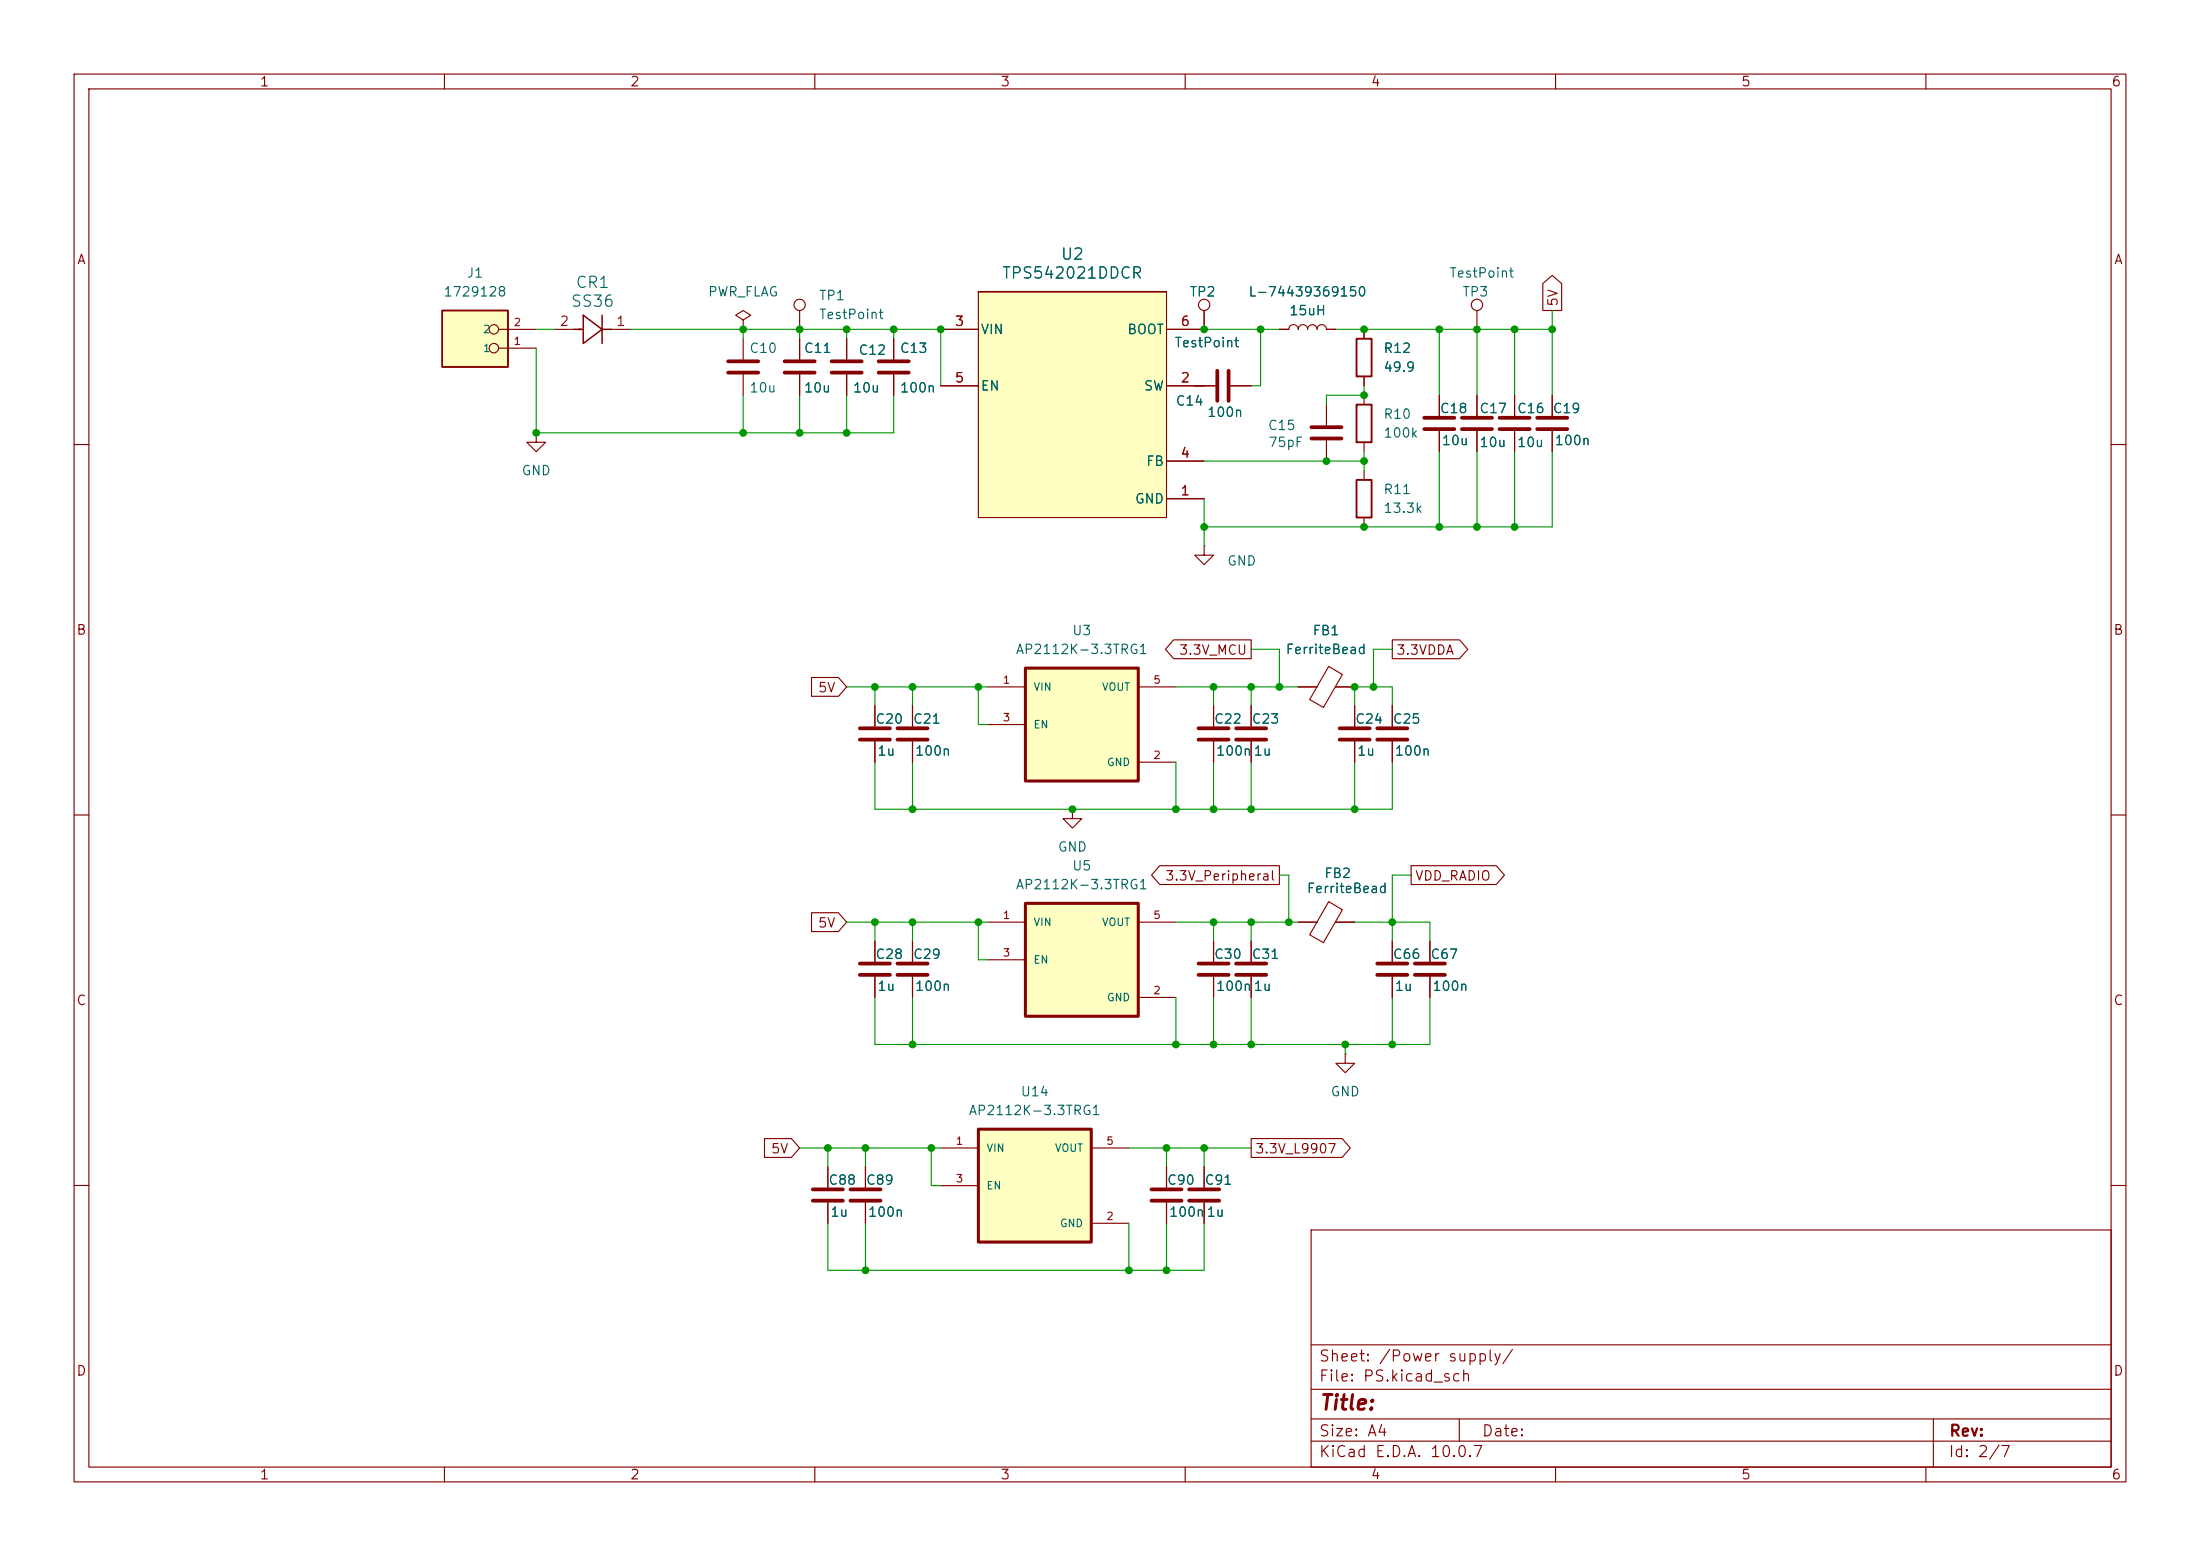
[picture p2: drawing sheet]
<svg xmlns="http://www.w3.org/2000/svg" width="297mm" height="210mm" viewBox="0 0 297 210" stroke-linecap="round" stroke-linejoin="round" font-family="sans-serif">
<g fill="none" stroke="#840000" stroke-width=".15">
<path d="M10 10h277v190h-277zM12 12h273v186h-273zM60 10v2M110 10v2M160 10v2M210 10v2M260 10v2M10 60h2M285 60h2M10 110h2M285 110h2M10 160h2"/>
<path d="M177 166h108v32h-108zM285 160h2M60 198v2M110 198v2M160 198v2M177 194.5h108M177 191.5h108M177 187.5h108M177 181.5h108M197 191.5v3M210 198v2M260 198v2"/>
<path d="M261 191.5v6.5"/>
</g>
<path d="M132.1 152.4h15.2v15.2h-15.2z" fill="#ffffc2"/>
<path d="M132.1 152.4h15.2v15.2h-15.2z" fill="none" stroke="#840000" stroke-width=".41"/>
<g fill="none" stroke="#840000" stroke-width=".15">
<path d="M172.7 44.5h1.3a.64 .64 0 0 1 .6-.7 .64 .64 0 0 1 .7 .7 .64 .64 0 0 1 .6-.7 .64 .64 0 0 1 .6 .7 .64 .64 0 0 1 .7-.7 .64 .64 0 0 1 .6 .7 .64 .64 0 0 1 .6-.7 .64 .64 0 0 1 .7 .7h1.2M179.1 54.6v2.8M179.1 59.4v2.8M194.3 53.3v2.8M194.3 58.2v2.8M199.4 41.9v2.6M123.2 95.3v2.7M123.2 100.1v2.8M144.8 109.2v1.3h1.2l-1.2 1.3-1.3-1.3h1.3M144.8 109.2h.1M118.1 127v2.8M118.1 131.8v2.8"/>
<path d="M123.2 127v2.8M123.2 131.8v2.8M168.9 127v2.8M168.9 131.8v2.8M175.3 124.5h2.5M179.4 121.7l1.8 1.1-2.5 4.4-1.9-1zM180.3 124.5h2.6M188 127v2.8M188 131.8v2.8M193 127v2.8M193 131.8v2.8M111.8 157.5v2.8"/>
<path d="M116.8 157.5v2.8M127 154.9h5.1M147.3 154.9h5.1M157.5 157.5v2.8M162.6 157.5v2.8M111.8 162.3v2.8M116.8 162.3v2.8M127 160h5.1M147.3 165.1h5.1M157.5 162.3v2.8M162.6 162.3v2.8"/>
<circle cx="199.4" cy="41.1" r=".76"/>
</g>
<g fill="none" stroke="#840000" stroke-width=".51">
<path d="M177 59.2h4.1M177 57.7h4.1M192.3 56.4h4M192.3 57.9h4M121.2 98.3h4M121.2 99.8h4M116.1 130h4M116.1 131.6h4M121.2 130h4M121.2 131.6h4M166.9 130h4M166.9 131.6h4"/>
<path d="M185.9 130h4.1M185.9 131.6h4.1M191 130h4.1M191 131.6h4.1M109.7 160.5h4.1M109.7 162.1h4.1M114.8 160.5h4.1M114.8 162.1h4.1M155.4 160.5h4.1M155.4 162.1h4.1M160.5 160.5h4.1M160.5 162.1h4.1"/>
</g>
<path d="M138.4 121.9h15.3v15.3h-15.3z" fill="#ffffc2"/>
<path d="M138.4 121.9h15.3v15.3h-15.3z" fill="none" stroke="#840000" stroke-width=".41"/>
<g fill="none" stroke="#840000" stroke-width=".15">
<path d="M161.3 52.1h2.8M162.6 41.9v2.6M166.1 52.1h2.8M118.1 95.3v2.7M182.9 95.3v2.7M118.1 100.1v2.8M182.9 100.1v2.8M133.3 124.5h5.1M133.3 129.5h5.1M153.7 124.5h5M153.7 134.6h5M163.8 127v2.8"/>
<path d="M163.8 131.8v2.8M181.6 142.2v1.3h1.3l-1.3 1.3-1.3-1.3h1.3M181.6 142.2h.1"/>
<circle cx="162.6" cy="41.1" r=".76"/>
</g>
<path d="M164.3 50v4.1M165.9 50v4.1M116.1 98.3h4M116.1 99.8h4M180.8 98.3h4.1M180.8 99.8h4.1M161.8 130h4.1M161.8 131.6h4.1" fill="none" stroke="#840000" stroke-width=".51"/>
<path d="M138.4 90.2h15.3v15.2h-15.3z" fill="#ffffc2"/>
<path d="M138.4 90.2h15.3v15.2h-15.3z" fill="none" stroke="#840000" stroke-width=".41"/>
<path d="M133.3 92.7h5.1M133.3 97.8h5.1M153.7 92.7h5M153.7 102.9h5" fill="none" stroke="#840000" stroke-width=".15"/>
<path d="M132.1 39.4h25.4v30.5h-25.4z" fill="#ffffc2"/>
<path d="M132.1 39.4h25.4M77.5 44.5h1.2M78.7 42.5l2.6 2-2.6 1.9zM81.3 44.5h1.2M81.3 42.5v3.9" fill="none" stroke="#840000" stroke-width=".2"/>
<g fill="none" stroke="#840000" stroke-width=".15">
<path d="M132.1 39.4h25.4v30.5h-25.4zM72.4 58.4v1.3h1.3l-1.3 1.3-1.3-1.3h1.3M72.4 58.4h.1M74.9 44.5h2.6M82.5 44.5h2.6M100.3 43.2l1-.7-1-.6-1 .6 1 .7v1.3M100.3 44.5h.1M100.3 45.7v2.8M100.3 50.5v2.8M107.9 41.9v2.6M107.9 45.7v2.8M107.9 50.5v2.8"/>
<path d="M114.3 45.7v2.8M114.3 50.5v2.8M120.6 45.7v2.8M120.6 50.5v2.8M127 52.1h5.1M127 44.5h5.1M157.5 52.1h5.1M157.5 44.5h5.1M184.1 53.3v1.3M184.1 59.7v1.3M157.5 67.3h5.1M157.5 62.2h5.1"/>
<path d="M162.6 73.7v1.2h1.2l-1.2 1.3-1.3-1.3h1.3M162.6 73.7h.1M163.8 95.3v2.7M168.9 95.3v2.7M175.3 92.7h2.5M179.4 89.9l1.8 1.1-2.5 4.5-1.9-1.1zM180.3 92.7h2.6M188 95.3v2.7M163.8 100.1v2.8M168.9 100.1v2.8M188 100.1v2.8"/>
<circle cx="107.9" cy="41.1" r=".76"/>
</g>
<g fill="none" stroke="#840000" stroke-width=".51">
<path d="M98.3 48.8h4.1M98.3 50.3h4.1M105.9 48.8h4.1M105.9 50.3h4.1M112.3 48.8h4M112.3 50.3h4M118.6 48.8h4.1M118.6 50.3h4.1M161.8 98.3h4.1M161.8 99.8h4.1M166.9 98.3h4M166.9 99.8h4"/>
<path d="M185.9 98.3h4.1M185.9 99.8h4.1"/>
</g>
<path d="M183.1 54.6h2.1v5.1h-2.1z" fill="none" stroke="#840000" stroke-width=".25"/>
<path d="M59.7 41.9h8.9v7.6h-8.9z" fill="#ffffc2"/>
<path d="M59.7 41.9h8.9v7.6h-8.9zM183.1 45.7h2.1v5.1h-2.1zM183.1 64.8h2.1v5.1h-2.1z" fill="none" stroke="#840000" stroke-width=".25"/>
<g fill="none" stroke="#840000" stroke-width=".15">
<path d="M208.3 38.3l1.2-1.1 1.3 1.1v3.6h-2.5zM67.3 47h5.1M67.3 44.5h5.1M107.9 45.7v2.8M107.9 50.5v2.8M114.3 45.7v2.8M114.3 50.5v2.8M120.6 45.7v2.8M120.6 50.5v2.8M127 44.5h5.1M127 52.1h5.1M157.5 52.1h6.6"/>
<path d="M162.6 41.9v2.6h-5.1M166.1 52.1h2.8M172.7 44.5h1.3M179.1 44.5h1.2M184.1 44.5v1.2M184.1 50.8v1.3M194.3 53.3v2.8M194.3 58.2v2.8M199.4 53.3v2.8M199.4 58.2v2.8M204.5 53.3v2.8M204.5 58.2v2.8"/>
<path d="M209.5 53.3v2.8M209.5 58.2v2.8M157.5 67.3h5.1M157.5 62.2h5.1M184.1 63.5v1.3M184.1 69.9v1.2M109.6 91.4h3.6l1.1 1.3-1.1 1.3h-3.6zM118.1 95.3v2.7M123.2 95.3v2.7M158.4 86.4h10.5v2.5h-10.5l-1.1-1.3zM163.8 95.3v2.7M168.9 95.3v2.7"/>
<path d="M175.3 92.7h2.5M180.3 92.7h2.6M182.9 95.3v2.7M188 86.4h9l1.1 1.2-1.1 1.3h-9zM188 95.3v2.7M118.1 100.1v2.8M123.2 100.1v2.8M156.6 116.8h16.1v2.6h-16.1l-1.1-1.3zM163.8 100.1v2.8M168.9 100.1v2.8M182.9 100.1v2.8M188 100.1v2.8"/>
<path d="M190.5 116.8h11.5l1.1 1.3-1.1 1.3h-11.5zM109.6 123.2h3.6l1.1 1.3-1.1 1.2h-3.6zM118.1 127v2.8M118.1 131.8v2.8M123.2 127v2.8M123.2 131.8v2.8M163.8 127v2.8M163.8 131.8v2.8M168.9 127v2.8M168.9 131.8v2.8M175.3 124.5h2.5M180.3 124.5h2.6"/>
<path d="M188 127v2.8M188 131.8v2.8M193 127v2.8M193 131.8v2.8M103.2 153.7h3.6l1.1 1.2-1.1 1.3h-3.6zM111.8 157.5v2.8M116.8 157.5v2.8M157.5 157.5v2.8M162.6 157.5v2.8M168.9 153.7h12.3l1.1 1.2-1.1 1.3h-12.3zM111.8 162.3v2.8M116.8 162.3v2.8"/>
<path d="M157.5 162.3v2.8M162.6 162.3v2.8"/>
<circle cx="66.7" cy="47" r=".63"/>
<circle cx="66.7" cy="44.4" r=".63"/>
</g>
<path d="M197.4 56.4h4M197.4 57.9h4M202.4 56.4h4.1M202.4 57.9h4.1M207.5 56.4h4.1M207.5 57.9h4.1" fill="none" stroke="#840000" stroke-width=".51"/>
<g fill="none" stroke="#009600" stroke-width=".15">
<path d="M72.4 47v11.4h48.2v-5.1M72.4 44.5h2.5M85.1 44.5h41.9v7.6M100.3 44.5v1.2M100.3 53.3v5.1M107.9 44.5v1.2M107.9 53.3v5.1M114.3 44.5v1.2M114.3 53.3v5.1M120.6 44.5v1.2M161.3 52.1h1.3M162.6 44.5h10.1"/>
<path d="M170.2 44.5v7.6h-1.3M180.3 44.5h29.2M184.1 52.1v1.2h-5v1.3M194.3 44.5v8.8M199.4 44.5v8.8M204.5 44.5v8.8M209.5 41.9v11.4M162.6 62.2h21.5M162.6 67.3v6.4M184.1 61v2.5M194.3 61v10.1M199.4 61v10.1"/>
<path d="M204.5 61v10.1M209.5 61v10.1h-46.9M114.3 92.7h19M118.1 92.7v2.6M123.2 92.7v2.6M132.1 92.7v5.1h1.2M158.7 92.7h16.6M163.8 92.7v2.6M168.9 92.7v2.6M168.9 87.6h3.8v5.1M182.9 95.3v-2.6h5.1v2.6M188 87.6h-2.6v5.1"/>
<path d="M118.1 102.9v6.3h69.9v-6.3M123.2 102.9v6.3M158.7 102.9v6.3M163.8 102.9v6.3M168.9 102.9v6.3M172.7 118.1h1.3v6.4M182.9 102.9v6.3M190.5 118.1h-2.5v8.9M114.3 124.5h19M118.1 134.6v6.4h74.9v-6.4M118.1 124.5v2.5M123.2 124.5v2.5"/>
<path d="M123.2 134.6v6.4M132.1 124.5v5h1.2M158.7 124.5h16.6M158.7 134.6v6.4M163.8 124.5v2.5M163.8 134.6v6.4M168.9 124.5v2.5M168.9 134.6v6.4M182.9 124.5h10.1v2.5M188 134.6v6.4M107.9 154.9h19.1M111.8 154.9v2.6"/>
<path d="M116.8 154.9v2.6M125.7 154.9v5.1h1.3M152.4 154.9h16.5M157.5 154.9v2.6M162.6 154.9v2.6M181.6 141v1.2M111.8 165.1v6.4h50.8v-6.4M116.8 165.1v6.4M152.4 165.1v6.4M157.5 165.1v6.4"/>
</g>
<g fill="#009600" stroke="#009600" stroke-width=".14">
<circle cx="111.8" cy="154.9" r=".46"/>
<circle cx="123.2" cy="141" r=".46"/>
<circle cx="125.7" cy="154.9" r=".46"/>
<circle cx="116.8" cy="154.9" r=".46"/>
<circle cx="163.8" cy="124.5" r=".46"/>
<circle cx="158.7" cy="141" r=".46"/>
<circle cx="116.8" cy="171.5" r=".46"/>
<circle cx="181.6" cy="141" r=".46"/>
<circle cx="188" cy="141" r=".46"/>
<circle cx="168.9" cy="124.5" r=".46"/>
<circle cx="174" cy="124.5" r=".46"/>
<circle cx="188" cy="124.5" r=".46"/>
<circle cx="132.1" cy="92.7" r=".46"/>
<circle cx="123.2" cy="92.7" r=".46"/>
<circle cx="132.1" cy="124.5" r=".46"/>
<circle cx="123.2" cy="109.2" r=".46"/>
<circle cx="144.8" cy="109.2" r=".46"/>
<circle cx="118.1" cy="124.5" r=".46"/>
<circle cx="123.2" cy="124.5" r=".46"/>
<circle cx="118.1" cy="92.7" r=".46"/>
<circle cx="114.3" cy="58.4" r=".46"/>
<circle cx="170.2" cy="44.5" r=".46"/>
<circle cx="162.6" cy="44.5" r=".46"/>
<circle cx="184.1" cy="44.5" r=".46"/>
<circle cx="184.1" cy="53.3" r=".46"/>
<circle cx="179.1" cy="62.2" r=".46"/>
<circle cx="158.7" cy="109.2" r=".46"/>
<circle cx="168.9" cy="109.2" r=".46"/>
<circle cx="163.8" cy="109.2" r=".46"/>
<circle cx="185.4" cy="92.7" r=".46"/>
<circle cx="182.9" cy="92.7" r=".46"/>
<circle cx="162.6" cy="71.1" r=".46"/>
<circle cx="182.9" cy="109.2" r=".46"/>
<circle cx="163.8" cy="92.7" r=".46"/>
<circle cx="168.9" cy="92.7" r=".46"/>
<circle cx="172.7" cy="92.7" r=".46"/>
<circle cx="107.9" cy="58.4" r=".46"/>
<circle cx="100.3" cy="58.4" r=".46"/>
<circle cx="107.9" cy="44.5" r=".46"/>
<circle cx="114.3" cy="44.5" r=".46"/>
<circle cx="100.3" cy="44.5" r=".46"/>
<circle cx="127" cy="44.5" r=".46"/>
<circle cx="120.6" cy="44.5" r=".46"/>
<circle cx="72.4" cy="58.4" r=".46"/>
<circle cx="194.3" cy="71.1" r=".46"/>
<circle cx="184.1" cy="71.1" r=".46"/>
<circle cx="184.1" cy="62.2" r=".46"/>
<circle cx="199.4" cy="71.1" r=".46"/>
<circle cx="204.5" cy="71.1" r=".46"/>
<circle cx="199.4" cy="44.5" r=".46"/>
<circle cx="194.3" cy="44.5" r=".46"/>
<circle cx="209.5" cy="44.5" r=".46"/>
<circle cx="204.5" cy="44.5" r=".46"/>
<circle cx="157.5" cy="154.9" r=".46"/>
<circle cx="162.6" cy="154.9" r=".46"/>
<circle cx="163.8" cy="141" r=".46"/>
<circle cx="168.9" cy="141" r=".46"/>
<circle cx="157.5" cy="171.5" r=".46"/>
<circle cx="152.4" cy="171.5" r=".46"/>
</g>
<text font-size="2" fill="#840000" x="178" y="190.8">Title:</text>
<g font-size="1.5" fill="#006464">
<text x="143.1" y="35.4">U2</text>
<text x="77" y="41.8">SS36</text>
<text x="77.6" y="39.3">CR1</text>
<text x="135.2" y="38">TPS542021DDCR</text>
</g>
<g font-size="1.5" fill="#840000">
<text x="178" y="184.1">Sheet: /Power supply/</text>
<text x="178" y="186.8">File: PS.kicad_sch</text>
<text x="178" y="197">KiCad E.D.A. 10.0.7</text>
<text x="178" y="194.2">Size: A4</text>
<text x="200" y="194.2">Date:</text>
<text x="263" y="197">Id: 2/7</text>
<text x="263" y="194.2">Rev:</text>
</g>
<g font-size="1.3" fill="#840000">
<text x="35" y="12">1</text>
<text x="85" y="12">2</text>
<text x="135" y="12">3</text>
<text x="185" y="12">4</text>
<text x="235" y="12">5</text>
<text x="285" y="12">6</text>
<text x="10.3" y="36">A</text>
<text x="285.3" y="36">A</text>
<text x="210.6" y="41.5" transform="rotate(-90 210.6 41.5)">5V</text>
<text x="10.2" y="86">B</text>
<text x="159.1" y="88.7">3.3V_MCU</text>
<text x="188.4" y="88.7">3.3VDDA</text>
<text x="285.2" y="86">B</text>
<text x="110.3" y="93.8">5V</text>
<text x="157.2" y="119.2">3.3V_Peripheral</text>
<text x="190.9" y="119.2">VDD_RADIO</text>
<text x="110.3" y="125.5">5V</text>
<text x="10.2" y="136">C</text>
<text x="285.2" y="136">C</text>
<text x="104" y="156">5V</text>
<text x="169.4" y="156">3.3V_L9907</text>
<text x="10.2" y="186">D</text>
<text x="285.2" y="186">D</text>
<text x="35" y="200">1</text>
<text x="85" y="200">2</text>
<text x="135" y="200">3</text>
<text x="185" y="200">4</text>
<text x="235" y="200">5</text>
<text x="285" y="200">6</text>
</g>
<g font-size="1.3" fill="#006464">
<text x="59.8" y="40.3">1729128</text>
<text x="62.9" y="37.8">J1</text>
<text x="95.5" y="40.3">PWR_FLAG</text>
<text x="110.5" y="40.8">TP1</text>
<text x="160.5" y="40.3">TP2</text>
<text x="168.5" y="40.3">L-74439369150</text>
<text x="195.6" y="37.8">TestPoint</text>
<text x="197.3" y="40.3">TP3</text>
<text x="101.1" y="48">C10</text>
<text x="108.4" y="48">C11</text>
<text x="110.5" y="43.4">TestPoint</text>
<text x="121.4" y="48">C13</text>
<text x="132.3" y="45.4">VIN</text>
<text x="152.1" y="45.4">BOOT</text>
<text x="158.5" y="47.2">TestPoint</text>
<text x="174" y="42.9">15uH</text>
<text x="186.7" y="48">R12</text>
<text x="101.1" y="53.3">10u</text>
<text x="108.4" y="53.3">10u</text>
<text x="115" y="53.3">10u</text>
<text x="115.8" y="48.2">C12</text>
<text x="121.4" y="53.3">100n</text>
<text x="132.3" y="53">EN</text>
<text x="154.3" y="53">SW</text>
<text x="186.7" y="50.5">49.9</text>
<text x="158.6" y="55.1">C14</text>
<text x="162.9" y="56.6">100n</text>
<text x="171.1" y="58.4">C15</text>
<text x="186.7" y="56.8">R10</text>
<text x="186.7" y="59.4">100k</text>
<text x="194.3" y="56.1">C18</text>
<text x="199.6" y="56.1">C17</text>
<text x="204.7" y="56.1">C16</text>
<text x="209.5" y="56.1">C19</text>
<text x="70.3" y="64.5">GND</text>
<text x="154.6" y="63.2">FB</text>
<text x="171.1" y="60.7">75pF</text>
<text x="194.5" y="60.4">10u</text>
<text x="199.6" y="60.7">10u</text>
<text x="204.7" y="60.7">10u</text>
<text x="209.8" y="60.4">100n</text>
<text x="153.1" y="68.3">GND</text>
<text x="186.7" y="67">R11</text>
<text x="186.7" y="69.5">13.3k</text>
<text x="165.6" y="76.7">GND</text>
<text x="137" y="88.6">AP2112K-3.3TRG1</text>
<text x="144.7" y="86.1">U3</text>
<text x="173.5" y="88.6">FerriteBead</text>
<text x="177.1" y="86.1">FB1</text>
<text x="118.1" y="98">C20</text>
<text x="123.2" y="98">C21</text>
<text x="163.8" y="98">C22</text>
<text x="168.9" y="98">C23</text>
<text x="182.9" y="98">C24</text>
<text x="187.9" y="98">C25</text>
<text x="118.3" y="102.3">1u</text>
<text x="123.4" y="102.3">100n</text>
<text x="164.1" y="102.3">100n</text>
<text x="169.1" y="102.3">1u</text>
<text x="183.1" y="102.3">1u</text>
<text x="188.2" y="102.3">100n</text>
<text x="142.7" y="115.3">GND</text>
<text x="144.7" y="117.8">U5</text>
<text x="178.7" y="118.8">FB2</text>
<text x="137" y="120.3">AP2112K-3.3TRG1</text>
<text x="176.3" y="120.9">FerriteBead</text>
<text x="118.1" y="129.7">C28</text>
<text x="123.2" y="129.7">C29</text>
<text x="163.8" y="129.7">C30</text>
<text x="168.9" y="129.7">C31</text>
<text x="187.9" y="129.7">C66</text>
<text x="193" y="129.7">C67</text>
<text x="118.3" y="134.1">1u</text>
<text x="123.4" y="134.1">100n</text>
<text x="164.1" y="134.1">100n</text>
<text x="169.1" y="134.1">1u</text>
<text x="188.2" y="134.1">1u</text>
<text x="193.3" y="134.1">100n</text>
<text x="137.7" y="148.3">U14</text>
<text x="179.5" y="148.3">GND</text>
<text x="130.7" y="150.8">AP2112K-3.3TRG1</text>
<text x="111.7" y="160.2">C88</text>
<text x="116.8" y="160.2">C89</text>
<text x="157.5" y="160.2">C90</text>
<text x="162.5" y="160.2">C91</text>
<text x="112" y="164.5">1u</text>
<text x="117.1" y="164.5">100n</text>
<text x="157.7" y="164.5">100n</text>
<text x="162.8" y="164.5">1u</text>
</g>
<g font-size="1.3" fill="#a90000">
<text x="75.5" y="44.3">2</text>
<text x="83.1" y="44.3">1</text>
<text x="128.8" y="44.3">3</text>
<text x="159.3" y="44.3">6</text>
<text x="128.8" y="51.9">5</text>
<text x="159.3" y="51.9">2</text>
<text x="159.3" y="62.1">4</text>
<text x="159.3" y="67.2">1</text>
</g>
<g font-size="1" fill="#006464">
<text x="65.1" y="47.8">1</text>
<text x="65.1" y="45.2">2</text>
<text x="139.4" y="93.5">VIN</text>
<text x="148.7" y="93.5">VOUT</text>
<text x="139.4" y="98.6">EN</text>
<text x="149.4" y="103.6">GND</text>
<text x="139.4" y="125.2">VIN</text>
<text x="148.7" y="125.2">VOUT</text>
<text x="139.4" y="130.3">EN</text>
<text x="149.4" y="135.4">GND</text>
<text x="133.1" y="155.7">VIN</text>
<text x="142.3" y="155.7">VOUT</text>
<text x="133.1" y="160.8">EN</text>
<text x="143" y="165.9">GND</text>
</g>
<g font-size="1" fill="#a90000">
<text x="69.3" y="46.8">1</text>
<text x="69.3" y="44.3">2</text>
<text x="135.3" y="92.5">1</text>
<text x="155.6" y="92.5">5</text>
<text x="135.3" y="97.6">3</text>
<text x="155.6" y="102.7">2</text>
<text x="135.3" y="124.3">1</text>
<text x="155.6" y="124.3">5</text>
<text x="135.3" y="129.4">3</text>
<text x="155.6" y="134.4">2</text>
<text x="129" y="154.8">1</text>
<text x="149.3" y="154.8">5</text>
<text x="129" y="159.8">3</text>
<text x="149.3" y="164.9">2</text>
</g>
</svg>
